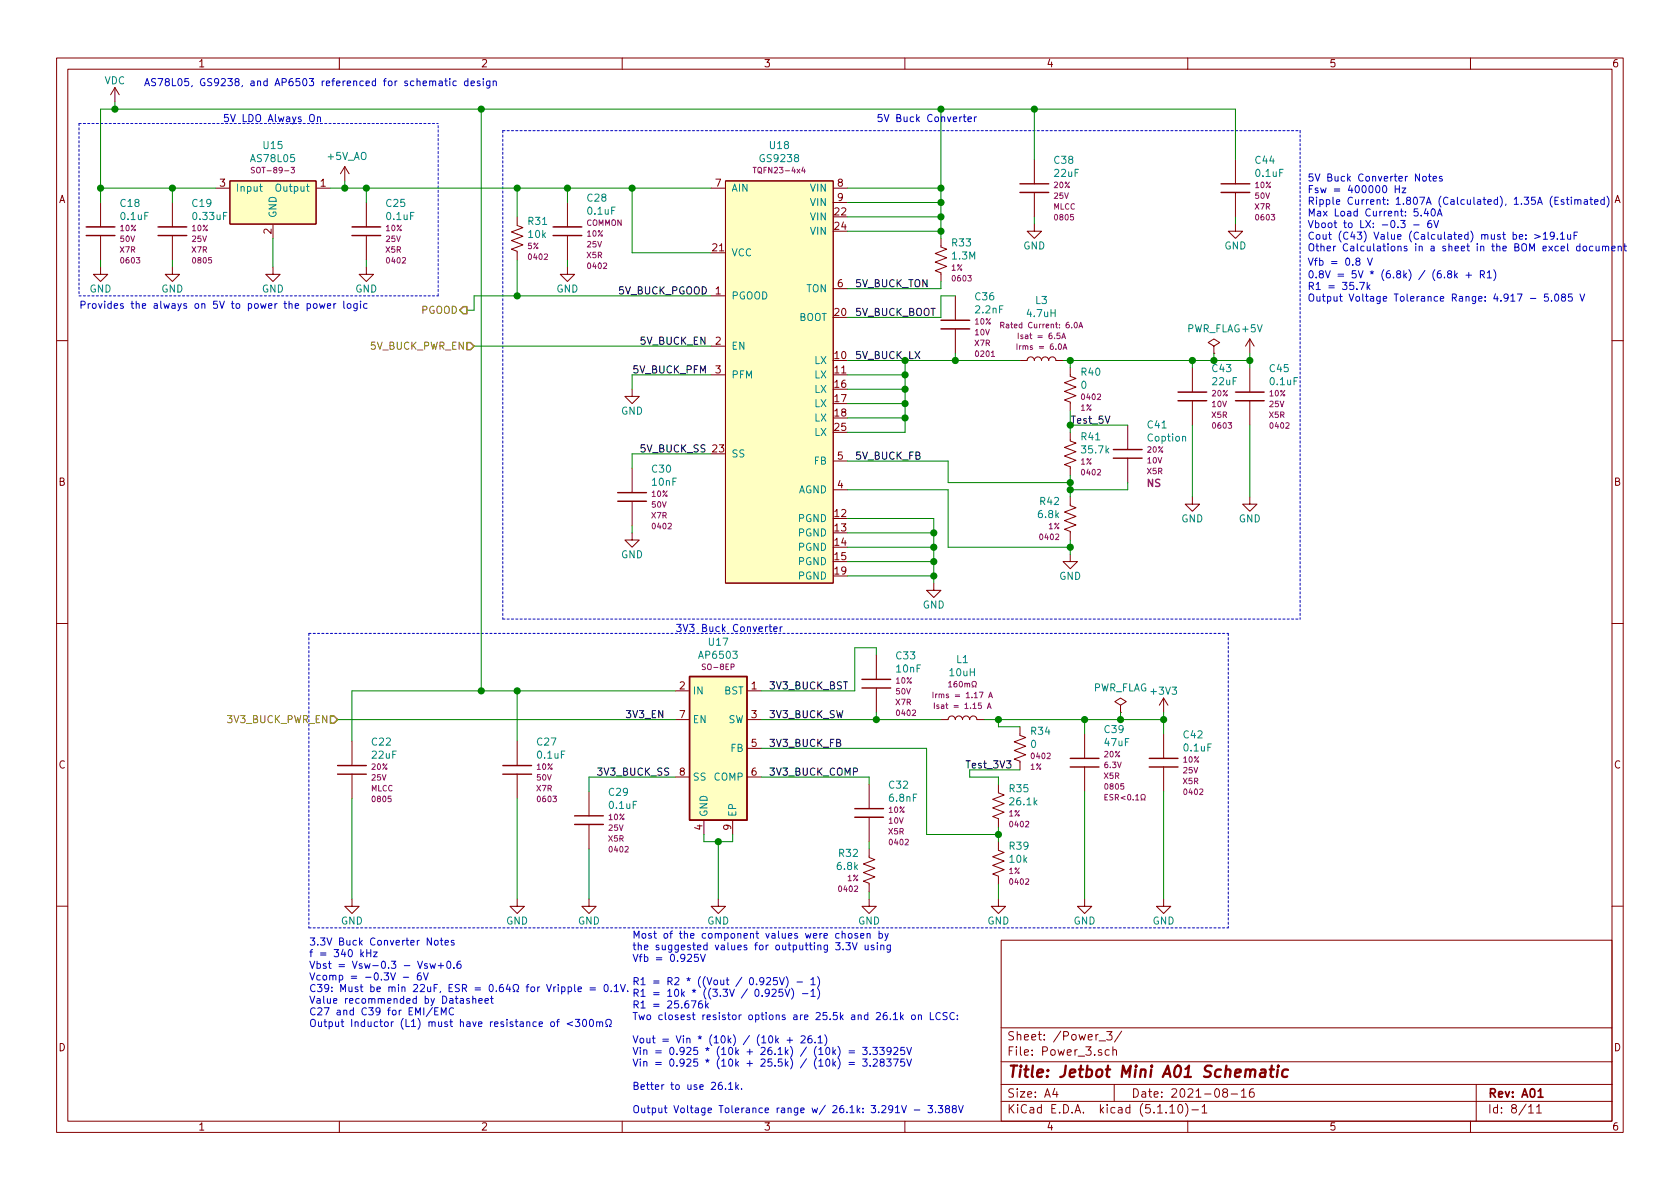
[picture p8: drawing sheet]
<svg xmlns="http://www.w3.org/2000/svg" width="297mm" height="210mm" viewBox="0 0 297 210" stroke-linecap="round" stroke-linejoin="round" font-family="sans-serif">
<g fill="none" stroke="#840000" stroke-width=".18">
<path d="M10 10.3h277v189.9h-277zM12 12.2h273v186.1h-273zM20.3 15.5l-.7 1.3M20.3 15.5v2.5M20.3 15.5l.8 1.3M60 10.3v1.9M110 10.3v1.9M160 10.3v1.9M210 10.3v1.9M260 10.3v1.9M17.8 35.8v4.3M30.5 35.8v4.3"/>
<path d="M38.1 33.3h2.5M40.6 32h15.3v7.6h-15.3zM48.3 39.6v2.6M55.9 33.3h2.5M61 29.5l-.8 1.2M61 29.5v2.5M61 29.5l.7 1.2M64.8 35.8v4.3M91.4 38.3v1.6l1.1 .4-2.1 .7 2.1 .8-2.1 .7 2.1 .8-2.1 .8 1 .3v1.6M100.3 35.8v4.3M125.7 33.3h2.6M128.3 32h19v71.1h-19z"/>
<path d="M147.3 33.3h2.6M147.3 35.8h2.6M182.9 39.6v1.3h1.2l-1.2 1.3-1.3-1.3h1.3M182.9 28.2v4.3M182.9 34v4.3M218.4 39.6v1.3h1.3l-1.3 1.3-1.2-1.3h1.2M218.4 28.2v4.3M218.4 34v4.3M17.8 47.2v1.3h1.2l-1.2 1.3-1.3-1.3h1.3M17.8 41.7v4.3M30.5 47.2v1.3h1.2l-1.2 1.3-1.3-1.3h1.3M30.5 41.7v4.3"/>
<path d="M48.3 47.2v1.3h1.2l-1.2 1.3-1.3-1.3h1.3M64.8 47.2v1.3h1.2l-1.2 1.3-1.3-1.3h1.3M64.8 41.7v4.3M100.3 47.2v1.3h1.3l-1.3 1.3-1.2-1.3h1.2M100.3 41.7v4.3M125.7 52.3h2.6M147.3 51h2.6M166.4 42.2v1.5l1 .4-2 .7 2 .8-2 .7 2 .8-2 .8 1 .4v1.5M168.9 52.3v4.3M168.9 58.2v4.3M221 59.9l-.8 1.3M221 59.9v2.6"/>
<path d="M221 59.9l.7 1.3M10 60.2h2M111.8 68.8v1.3h1.2l-1.2 1.3-1.3-1.3h1.3M125.7 61.2h2.6M125.7 66.3h2.6M180.3 63.7h1.3a.63 .63 0 0 1 .6-.6 .63 .63 0 0 1 .7 .6 .63 .63 0 0 1 .6-.6 .63 .63 0 0 1 .6 .6 .63 .63 0 0 1 .7-.6 .63 .63 0 0 1 .6 .6 .63 .63 0 0 1 .7-.6 .63 .63 0 0 1 .6 .6h1.3M189.2 76.4v1.6l1 .4-2 .7 2 .8-2 .7 2 .8-2 .8 1 .3v1.6M189.2 65v1.5l1 .4-2 .8 2 .7-2 .8 2 .8-2 .7 1 .4v1.5M199.4 75.2v4.3M210.8 65v4.3M210.8 70.9v4.3M214.6 61.2l1-.6-1-.7-1 .7 1 .6v1.3"/>
<path d="M214.6 62.5h.1M221 65v4.3M221 70.9v4.3M285 60.2h2M111.8 94.2v1.3h1.2l-1.2 1.3-1.3-1.3h1.3M111.8 82.8v4.3M111.8 88.6v4.4M147.3 86.6h2.6M147.3 81.5h2.6M189.2 87.9v1.5l1 .4-2 .7 2 .8-2 .8 2 .7-2 .8 1 .4v1.5M189.2 98v1.3h1.3l-1.3 1.3-1.2-1.3h1.2M199.4 81v4.3"/>
<path d="M210.8 87.9v1.2h1.3l-1.3 1.3-1.3-1.3h1.3M221 87.9v1.2h1.2l-1.2 1.3-1.3-1.3h1.3M10 110.3h2M154.9 115.8v4.3M165.1 103.1v1.3h1.3l-1.3 1.3-1.3-1.3h1.3M285 110.3h2M62.2 131.1v4.3M62.2 136.9v4.3M91.4 131.1v4.3M91.4 136.9v4.3M104.1 139.9v4.4M119.4 127.2h2.5"/>
<path d="M119.4 122.2h2.5M119.4 137.4h2.5M132.1 127.2h2.5M132.1 122.2h2.5M132.1 132.3h2.5M132.1 137.4h2.5M153.7 138.7v4.3M154.9 121.7v4.3M166.4 127.2h1.2a.63 .63 0 0 1 .7-.6 .63 .63 0 0 1 .6 .6 .63 .63 0 0 1 .6-.6 .63 .63 0 0 1 .7 .6 .63 .63 0 0 1 .6-.6 .63 .63 0 0 1 .6 .6 .63 .63 0 0 1 .7-.6 .63 .63 0 0 1 .6 .6h1.3M176.5 138.7v1.5l1 .4-2 .7 2 .8-2 .8 2 .7-2 .8 1 .4v1.5M180.3 128.5v1.5l1.1 .4-2.1 .8 2.1 .7-2.1 .8 2.1 .8-2.1 .7 1 .4v1.5M191.8 129.8v4.3"/>
<path d="M191.8 135.6v4.3M198.1 124.7l1-.6-1-.7-1 .7 1 .6v1.3M198.1 126h.1M205.7 123.4v2.6M205.7 129.8v4.3M205.7 135.6v4.3M205.7 123.4l-.7 1.3M205.7 123.4l.8 1.3M62.2 159v1.3h1.3l-1.3 1.2-1.2-1.2h1.2M91.4 159v1.3h1.3l-1.3 1.2-1.2-1.2h1.2M104.1 159v1.3h1.3l-1.3 1.2-1.2-1.2h1.2M104.1 145.8v4.3"/>
<path d="M124.5 145v2.6M127 159v1.3h1.3l-1.3 1.2-1.3-1.2h1.3M129.5 145v2.6M153.7 159v1.3h1.2l-1.2 1.2-1.3-1.2h1.3M153.7 150.1v1.5l1 .4-2 .8 2 .7-2 .8 2 .8-2 .7 1 .4v1.5M153.7 144.5v4.3M176.5 148.8v1.6l1 .3-2 .8 2 .8-2 .7 2 .8-2 .8 1 .3v1.6M176.5 159v1.3h1.3l-1.3 1.2-1.2-1.2h1.2M191.8 159v1.3h1.2l-1.2 1.2-1.3-1.2h1.3M205.7 159v1.3h1.3l-1.3 1.2-1.2-1.2h1.2M10 160.2h2M177 166.3h108v32h-108z"/>
<path d="M285 160.2h2M60 198.3v1.9M110 198.3v1.9M160 198.3v1.9M177 194.8h108M177 191.8h108M177 187.8h108M177 181.8h108M186.5 192.5l-.4 1h1M186.8 193v1M194.3 184.1h1.2M195.7 182.4h.9l-.5 .6 .4 .1v.7l-.2 .1-.6-.1"/>
<path d="M196.1 185.7l-.4-.1-.3 .3 .1 .6 .2 .1 .4-.1M196.8 185.7a.37 .37 0 0 1 .6 .1v.8M196.8 185.1v1.5M197 191.8v3M198.3 182.3l-1.2 2M206.8 195.8l.5-.5v1.5M206.8 196.8h.9M208.5 195.4l.1-.1a.8 .8 0 0 1 .5 .8 .8 .8 0 0 1-.5 .7 1 1 0 0 1-.1-1.4zM209.6 195.1a1.71 1.71 0 0 1 0 2.3M210 198.3v1.9M210.7 196.3h1.2M212.5 195.8l.5-.5v1.5"/>
<path d="M212.5 196.8h.9M216.5 193.2l-.3-.3 .1-.2a.48 .48 0 0 1 .6-.1l.1 .2-.1 .3-.6 .1a.48 .48 0 0 0 0 .7l.2 .1 .5-.1v-.4l-.2-.3M217.7 193.5h1.1M219.5 193l.4-.5v1.5M219.5 194h.8M221.6 192.5a.59 .59 0 0 0-.7 .7l.1 .7 .2 .1 .5-.1 .1-.5-.2-.2-.4-.1-.3 .3M260 198.3v1.9M261 191.8v6.5M270.3 195.8l.4-.5v1.5M270.3 196.8h.8M271.7 195.8l.4-.5v1.5M271.7 196.8h.8"/>
</g>
<path d="M272 193l.4-.5v1.5M272 194h.8" fill="none" stroke="#840000" stroke-width=".3"/>
<path d="M221.1 189.4a.47 .47 0 0 1 .4-.3 .47 .47 0 0 1 .5 .3l-.2 1M223 189.2h.7l-.1 1.2M223.8 189.6l-.7 .1a.4 .4 0 0 0-.4 .3 .4 .4 0 0 0 .3 .4l.7-.1M224.5 189.1h.7M224.9 188.4l-.3 1.8 .1 .1 .4 .1M225.9 189.1l-.1 1.3M226 188.4v.2M227.7 189.2a.68 .68 0 0 0-1 .3v.8l.3 .1 .6-.1" fill="none" stroke="#840000" stroke-width=".41"/>
<g fill="none" stroke="#840000" stroke-width=".25">
<path d="M180.3 34h5.1M180.3 32.5h5.1M215.9 34h5.1M215.9 32.5h5.1M15.2 41.7h5.1M15.2 40.1h5.1M27.9 41.7h5.1M27.9 40.1h5.1M62.2 41.7h5.1M62.2 40.1h5.1M97.8 41.7h5.1M97.8 40.1h5.1"/>
<path d="M166.4 58.2h5M166.4 56.6h5M196.8 79.5h5.1M208.3 70.9h5.1M208.3 69.3h5.1M218.4 70.9h5.1M218.4 69.3h5.1M109.2 88.6h5.1M109.2 87.1h5.1M196.8 81h5.1M121.9 119.6h10.2v25.4h-10.2zM59.7 136.9h5.1"/>
<path d="M59.7 135.4h5.1M88.9 136.9h5.1M88.9 135.4h5.1M152.4 121.7h5.1M152.4 120.1h5.1M189.2 135.6h5.1M189.2 134.1h5.1M203.2 135.6h5.1M203.2 134.1h5.1M101.6 145.8h5.1M101.6 144.3h5.1M151.1 144.5h5.1"/>
<path d="M151.1 143h5.1"/>
</g>
<path d="M45.9 33h.5M46.1 32.6v1l.3 .2M209.1 77.3l.2-.1h.3v.8" fill="none" stroke="#008484" stroke-width=".18"/>
<g fill="none" stroke="#840084" stroke-width=".18">
<path d="M45 29.6l-.5 .1a.41 .41 0 0 0 .5 .5l-.1 .3h-.5M51.5 29.6h.6l-.4 .4 .4 .1-.1 .4-.1 .1-.4-.1M133.1 29.6h.6M142 29.5l-.2 .7h.6M142.2 29.9v.7M176.9 57.5h.5l.1-.4-.6-.1v1M177.2 57.5l.3 .5M180 58.9v1M187.7 59.9l.4-1 .3 1M187.8 59.6h.5M190 57.1l.1-.1a.53 .53 0 0 1 .4 .5 .53 .53 0 0 1-.4 .5l-.2-.4zM190.8 58l.3-1 .3 1"/>
<path d="M190.9 57.7h.4M179.8 60.8v1M188 61.8l.3-1 .3 1M188.1 61.5h.4M164.9 122.4v1M165.2 124.3v1M165.4 122.7v.7M165.7 122.7l-.3 .2M166 124.7l-.2-.1-.2 .2 .4 .2v.2h-.4M167.7 120.8l.3-.3v1M167.7 121.5h.6M171.9 121.5h.2l-.2-.7 .3-.3 .4 .1v.4l-.2 .5h.2"/>
<path d="M174.6 125.3l.3-1 .3 1M174.7 125h.4M174.8 123.4l.3-1 .4 1M174.9 123.1h.5M195.4 141h.3M195.8 140.5h-.4v1h.4M201.7 141.5h.3l-.3-.7 .3-.3 .4 .1 .1 .4-.3 .5h.3"/>
</g>
<g fill="#ffffc2" stroke="#ffffc2" stroke-width=".18">
<path d="M40.6 32h15.3v7.6h-15.3z"/>
<path d="M128.3 32h19v71.1h-19z"/>
<path d="M121.9 119.6h10.2v25.4h-10.2z"/>
</g>
<path d="M14 21.8h63.5M14 21.8v30.5M88.9 23.1h141M88.9 23.1v86.4M229.9 23.1v86.4M14 52.3h63.5M77.5 52.3v-30.5M54.6 112v52.1M54.6 112h162.6M88.9 109.5h141M217.2 112v52.1M54.6 164.1h162.6" fill="none" stroke="#0000c2" stroke-width=".18" stroke-dasharray=".4 .4"/>
<g fill="none" stroke="#008400" stroke-width=".18">
<path d="M20.3 18v1.3M85.1 19.3v102.9M166.4 19.3v22.9M182.9 19.3v8.9M17.8 33.3h20.3M30.5 33.3v2.5M58.4 33.3h67.3M61 32v1.3M64.8 33.3v2.5M91.4 33.3v5M100.3 33.3v2.5M111.8 33.3v11.4h13.9"/>
<path d="M149.9 33.3h16.5M149.9 35.8h16.5M149.9 38.3h16.5M182.9 38.3v1.3M218.4 28.2v-8.9h-200.6v16.5M218.4 38.3v1.3M17.8 46v1.2M30.5 46v1.2M48.3 42.2v5M64.8 46v1.2M91.4 46v6.3M100.3 46v1.2"/>
<path d="M125.7 52.3h-41.9v2.6h-1.3M149.9 40.9h16.5M166.4 49.8v1.2h-16.5M168.9 52.3h-2.5v3.8h-16.5M83.8 61.2h41.9M125.7 66.3h-13.9v2.5M149.9 63.7h30.4M149.9 66.3h10.1M149.9 73.9h10.1M149.9 71.4h10.1M149.9 68.8h10.1M160 63.7v12.7h-10.1"/>
<path d="M168.9 62.5v1.2M188 63.7h33M189.2 63.7v1.3M189.2 72.6v3.8M189.2 75.2h10.2M210.8 63.7v1.3M210.8 75.2v12.7M214.6 62.5v1.2M221 62.5v2.5M221 75.2v12.7M111.8 93v1.2M125.7 80.3h-13.9v2.5"/>
<path d="M149.9 96.8h15.2M149.9 86.6h17.7v10.2h21.6M149.9 99.3h15.2M149.9 94.2h15.2M149.9 91.7h15.2v11.4M149.9 81.5h17.7v3.8h21.6M189.2 84.1v3.8M189.2 95.5v2.5M199.4 85.3v1.3h-10.2M149.9 101.8h15.2M154.9 115.8v-1.3h-3.8v7.7h-16.5M59.7 127.2h59.7"/>
<path d="M91.4 122.2v8.9M119.4 122.2h-57.2v8.9M119.4 137.4h-15.3v2.5M134.6 132.3h29.2v15.3h12.7M134.6 137.4h19.1v1.3M134.6 127.2h31.8M154.9 126v1.2M174 127.2h31.7M176.5 127.2v1.3h3.8M180.3 136.1h-8.9v1.3h5.1v1.3M191.8 127.2v2.6M191.8 139.9v19.1"/>
<path d="M198.1 126v1.2M205.7 126v3.8M205.7 139.9v19.1M62.2 141.2v17.8M91.4 141.2v17.8M104.1 150.1v8.9M124.5 147.6v1.2h5v-1.2M127 148.8v10.2M153.7 148.8v1.3M153.7 157.7v1.3M176.5 146.3v2.5M176.5 156.5v2.5"/>
</g>
<path d="M81.9 54.2h.6v1.3h-.6l-.6-.6zM82.5 60.6h.7l.6 .6-.6 .6h-.7zM58.4 126.6h.7l.6 .6-.6 .7h-.7z" fill="none" stroke="#848400" stroke-width=".25"/>
<g fill="none" stroke="#0000c2" stroke-width=".18">
<path d="M76.5 14.5l.2-.2 .3 .1v.8M77.6 14.4h.5l.1 .8M78.2 14.6l-.4 .1-.2 .2v.2h.6M78.6 14.3h.5M78.8 13.9v1.1l.3 .2M79.5 13.9v.1M79.5 14.3v.9M80.7 14.4l-.4-.1-.2 .2 .1 .6h.5M82.7 14.4l-.3-.1-.3 .2 .1 .6h.5M82.7 13.9v1.3M83.3 14.7l.6-.1-.1-.2-.3-.1-.2 .2v.6h.5M84.9 14.4l-.3-.1-.2 .2v.2l.5 .1v.3h-.5"/>
<path d="M85.4 13.9v.1M85.4 14.3v.9M86.6 14.3v1l-.2 .3-.3-.1M86.6 14.4l-.4-.1-.2 .2 .1 .6h.5M87.2 14.4l.2-.1 .3 .1 .1 .8M87.2 14.3v.9M54.8 20.4a.45 .45 0 0 1 .7 0 .88 .88 0 0 1-.2 1.1h-.4a1.07 1.07 0 0 1-.1-1.1zM56.1 20.8l.2-.1h.3l.1 .8M56.1 20.7v.8M170.3 20.7h.5M170.5 20.2v1.1l.3 .2M171.1 21.1l.7-.1-.1-.3h-.4l-.2 .1 .1 .7h.5"/>
<path d="M172.3 20.7v.8M172.7 20.7l-.4 .2M246.7 32.8v1.3M246.7 33.4h.7M247.4 32.8v1.3M247.9 33.2h.7l-.7 .9h.7M250 39.8h.9M251.6 31.2h.3l.3 .2-.1 .6h-.3l-.2-.1zM252.1 36.9l-.3 .9h.8M252.4 37.4v.8M252.6 31.2h.4M252.7 30.8v1l.3 .2"/>
<path d="M253 39h-.2a.79 .79 0 0 0-.1 1.3l.3-.1 .2-.5-.3-.2h-.2l-.3 .2M253.2 37.1l.1-.2a.67 .67 0 0 1 .5 .7 .67 .67 0 0 1-.5 .6l-.2-.2-.1-.3zM253.4 31.6l.6-.1-.1-.3h-.3l-.2 .2 .1 .6h.4M253.5 39l.4 1.3 .5-1.3M254.1 38.2l.5-1.3 .4 1.3M254.3 37.8h.5M255 31.2h-.3l-.2 .2 .1 .1 .4 .2v.3h-.5M274.9 35.5h.5M275.5 34.9h-.6v1.2h.6M276.5 35.4l-.3-.1-.2 .2 .1 .2 .4 .1v.3h-.5M276.9 35.3h.5M277.1 34.9v1.1l.3 .1"/>
<path d="M277.8 34.9v.1M277.8 35.3v.8M278.4 35.4l.2-.1 .3 .1 .1 .7M278.4 35.3v.8M279 35.5l.2-.2 .3 .1v.7M280.1 35.4h.5l.1 .7M280.7 35.6l-.5 .1-.1 .1 .1 .3h.5M281.1 35.3h.5M281.3 34.9v1.1l.3 .1M281.9 35.7l.6-.1v-.2l-.4-.1-.2 .2 .1 .6h.5M283.6 35.4l-.3-.1-.3 .2 .2 .6h.4M283.6 34.9v1.2"/>
<path d="M284.1 34.7a1.47 1.47 0 0 1 0 1.9M55.4 53.8l.3-.1 .3 .1 .1 .5-.2 .2h-.2l-.3-.1zM56.5 53.7l.2 .8 .3-.6 .2 .6 .3-.8M57.9 54.1l.6-.1-.1-.3h-.3l-.2 .2v.6h.5M59 53.7v.8M59.4 53.7l-.4 .2M60.8 53.3v1.1l.2 .1M61.5 53.7h.3l.2 .1 .1 .5-.2 .2h-.3l-.2-.1v-.5zM63.1 53.7v1l-.2 .3-.3-.1M63.1 53.7h-.3l-.3 .2 .2 .6h.4M63.8 53.3v.1M63.8 53.7v.8"/>
<path d="M64.9 53.7h-.4l-.2 .2 .1 .6h.5M240.4 49.9h.8l-.5 1.3M241.7 49.9v1.3M241.8 45.6l.4 1.3 .4-1.3M241.9 50.7l.3 .5M242.2 50.4l-.5 .4M256.2 48.4l-.3-.2 .2-.3h.3l.2 .1v.3l-.5 .2-.2 .2v.2l.3 .2h.3l.2-.2-.1-.4-.2-.1M257.2 47.9v1.2M257.3 48.7l.4 .4M257.7 48.3l-.5 .5M259.2 48.7h1M259.7 48.2v.9"/>
<path d="M261.7 48.5h.7v-.5l-.2-.1h-.5v1.2M262.1 48.5l.4 .6M263 48.2l.3-.3v1.2M263 49.1h.7M264.1 47.7a1.47 1.47 0 0 1 0 1.9M269.8 42.2v.1M269.8 41.5v.2M270.6 52.8h1M271.3 41.5l1 .3-1 .4M272.9 41.4l.3-.4v1.3M272.9 42.3h.7M273.7 52h-.6l-.1 .6 .5-.1 .3 .2v.3l-.3 .3-.5-.2"/>
<path d="M274.3 53.1v.2M274.8 41.6l-.2 .2h-.4l-.1-.2v-.4l.2-.2h.3l.2 .3a.97 .97 0 0 1-.2 1h-.4M275 52.1l.2-.1a.67 .67 0 0 1 .4 .6 .67 .67 0 0 1-.4 .7l-.2-.2-.1-.3zM275.4 42.2v.1M275.9 41.4l.4-.4v1.3M275.9 42.3h.7M276.3 52.5l-.2-.3 .2-.2h.3l.2 .2-.1 .2-.5 .2-.1 .2v.2l.2 .3 .4-.1 .1-.2v-.2l-.2-.3M277.2 41.5v.8h.3l.2-.1M277.2 43.1v1.1l.1 .2M277.7 41.5v.8M278 52h-.7v.6l.2-.1h.4l.1 .6-.2 .2-.5-.2M278.3 41.7h.4"/>
<path d="M278.9 41h-.6v1.3M279.3 43.6l-.3-.1-.3 .3 .2 .5h.4M279.3 52l.5 1.3 .4-1.3M279.3 43.1v1.3M280 43.6l.3-.1 .2 .2-.1 .6-.3 .1-.2-.3zM281.6 43.6l-.3-.1-.3 .3 .2 .5h.4M282.2 43.5v.8l.3 .1 .2-.2M282.7 43.5v.9M283.3 43.7l.2-.2 .3 .1 .1 .8M283.3 43.5v.9M283.9 43.7l.1-.2 .4 .1v.8M285 43.9l.6-.1-.1-.2-.4-.1-.1 .2v.6h.5"/>
<path d="M286.1 43.7l.2-.2 .3 .1 .1 .8M286.1 43.5v.9M287.1 43.5h.5M287.3 43.1v1.1l.3 .2M136 110.8h.4M136.1 110.4v1.1l.3 .2M136.8 111.2l.6-.1-.1-.2-.3-.1-.2 .2 .1 .6h.4M137.9 110.8v.9M138.3 110.8l-.4 .3M63.9 168.7l.4 .5M64.3 168.3l-.5 .5M64.8 167.9v1.3"/>
<path d="M64.8 168.5h.8M65.6 167.9v1.3M66 168.3h.7l-.7 .9h.7M71.3 172.8h1M74.4 172l-.4 .1a.87 .87 0 0 0 0 1.2l.4-.1v-.6l-.4-.1-.2 .3M74.9 172l.4 1.3 .4-1.3M75.5 170.5l-.3-.1-.1 .2v.2l.4 .1v.3h-.4M76 170.4l.3 .8 .2-.6 .3 .6 .2-.8M76.5 178.1l-1.1 1.7M76.9 178.8h.4M76.9 166.3h.3l.3 .2v.4l-.3 .2h-.3l-.1-.2zM77.5 178.2h-.6v1.3h.6"/>
<path d="M77.5 170.8h.9M77.8 166.3h.5M78 170.3v.9M78 165.9v1l.3 .2M78 179.5v-1.3l.4 .9 .5-.9v1.3M78.7 166.7l.6-.1-.1-.3h-.3l-.2 .2v.6h.5M79.1 170.1l.2-.1a.69 .69 0 0 1 .4 .6 .69 .69 0 0 1-.4 .6l-.2-.1-.1-.3zM80.2 178.3a.6 .6 0 0 0-.8 .5 .6 .6 0 0 0 .6 .7l.2-.2M80.3 166.3h-.3l-.2 .2v.1l.5 .2v.3h-.5M80.3 171.1v.1M81.4 170l-.4 .1-.2 .4v.6l.3 .1h.3l.1-.2-.1-.5h-.3l-.3 .2M83 176.6h-.3l-.2 .2v.1l.5 .2v.3h-.5"/>
<path d="M83.6 176.7l.2-.1h.3v.8M83.6 176.1v1.3M84.7 177l.6-.1-.1-.3h-.3l-.2 .2v.6h.5M85.8 177l.6-.1-.1-.3h-.4l-.1 .2v.6h.5M86.7 176.6h.5M86.9 176.1v1.1l.3 .2M98.3 174.5l-.4 .2M98.7 174.1v.1M98.7 174.5v.9M99.3 174.6l.4-.1 .2 .2-.1 .6h-.5M99.3 174.5v1.3M100.5 174.6l.3-.1 .3 .2-.2 .6h-.4"/>
<path d="M100.5 174.5v1.3M101.6 174.1v1.1l.2 .2M102.2 174.9l.6-.1-.1-.2-.3-.1-.2 .2 .1 .6h.4M104.3 174.7h1M104.3 175.1h1M106.9 174.2l.2-.1a.69 .69 0 0 1 .4 .6 .69 .69 0 0 1-.4 .7l-.2-.3-.1-.2zM108.1 175.2v.2M108.6 174.4l.4-.3v1.3M108.6 175.4h.7M109.7 174.1l.4 1.3 .5-1.3M111 175.2v.2M122.2 177h.9l-.6 1.3"/>
<path d="M123.4 168.8h-.6v.6l.2-.2 .4 .2v.5l-.1 .1-.5-.1M123.9 168.8l.4 1.2 .4-1.2M124.1 177l-.4 .1-.2 .4v.6l.2 .2 .4-.1 .1-.2-.1-.5h-.4l-.2 .2M124.8 177v1.3M124.9 177.8l.3 .5M125.2 177.4l-.4 .5M135.5 173l.5-.1 .2 .3v.2l-.7 .7h.7M136.5 175.1l.5-.2 .2 .4-.8 .9h.8M137.4 172.9h-.6l-.1 .6 .2-.2 .5 .2v.5l-.2 .1-.5-.1M137.8 172.9l.5 1.2 .4-1.2M138.4 174.9h-.6l-.1 .6 .2-.1 .5 .1v.6l-.2 .1-.5-.1M138.8 174.9l.4 1.3 .4-1.3"/>
<path d="M139 172.7a1.47 1.47 0 0 1 0 1.9M140 174.7a1.47 1.47 0 0 1 0 2M140.9 173.7h1M141.9 175.7h.9M143.4 173.2l.4-.3v1.2M143.4 175.3l.4-.4v1.3M143.4 174.1h.7M143.4 176.2h.7M144.6 172.7a1.47 1.47 0 0 1 0 1.9M144.6 174.7a1.47 1.47 0 0 1 0 2M148.9 165.2l.2-.1h.3v.8M148.9 164.6v1.3"/>
<path d="M149.1 167.8v.2M149.6 166.7h.7l-.4 .5 .4 .1v.5l-.2 .2-.5-.2M150 165.2l.2-.1 .4 .1v.5l-.1 .2h-.3l-.2-.1zM150.7 166.7l.4 1.3 .5-1.3M151.6 165.1h-.3l-.2 .1 .1 .2 .4 .2v.3h-.5M152.2 165.5l.6-.1-.1-.3h-.4l-.1 .1v.7h.5M153 167.1v.8l.3 .1 .2-.2M153.3 165.2l.2-.1h.3v.8M153.3 165.1v.8M153.5 167.1v.9M154.5 167.2l-.3-.1-.2 .2 .1 .2 .4 .1v.3h-.5M155.1 166.7v.1"/>
<path d="M155.1 167.1v.9M155.4 165.1h.4l.2 .2-.1 .6h-.5M155.4 164.6v1.3M155.7 167.3l.2-.2 .3 .1 .1 .8M155.7 167.1v.9M156.5 165.1l.3 .8M157 165.1l-.4 1.1-.1 .1M157.4 167.1v1l-.2 .3-.3-.1M157.4 167.2l-.4-.1-.2 .3 .1 .5h.5M159.2 179v1.3M159.4 179.8l.3 .5M159.7 179.5l-.5 .5"/>
<path d="M161.3 179.5h.3l.2 .2-.1 .6h-.3l-.2-.2zM162.4 179.6l.2-.1h.3v.8M162.4 179.5v.8M164.5 179v1.3h.6M166.2 179.2a.6 .6 0 0 0-.8 .4 .6 .6 0 0 0 .6 .7l.2-.1M167.5 179.1l-.5-.1-.3 .3 .2 .3 .5 .2v.4l-.2 .1h-.5M168.7 179.2a.6 .6 0 0 0-.8 .4 .6 .6 0 0 0 .6 .7l.2-.1M169.3 179.5v.1M97.5 180.7h.3l.2 .2-.1 .6h-.3l-.2-.2zM98.4 180.7h.5M98.9 180.3l-.3 .1v1.1M101.2 180.7l-.9 .3 .9 .4"/>
<path d="M101.7 180.3h.8l-.4 .4 .3 .2 .1 .4-.2 .2-.6-.1M103.2 180.3h.1a.69 .69 0 0 1 .4 .6 .69 .69 0 0 1-.4 .6 .83 .83 0 0 1-.1-1.2zM104.3 180.4l.2-.1a.67 .67 0 0 1 .4 .6 .67 .67 0 0 1-.4 .6l-.2-.1-.1-.4zM105.5 180.8l.2-.1h.3v.8M105.5 180.7v.8M106 180.9l.2-.2h.3l.1 .8M107.1 181.5h.3v-.2a.54 .54 0 0 1-.3-.7 .54 .54 0 0 1 .8-.3 .59 .59 0 0 1-.1 1v.2h.3M127.6 191.4l-.3 .1a.81 .81 0 0 0 0 1.2l.3-.1 .1-.5-.2-.2h-.2l-.3 .2M128.3 192.5v.2M128.8 191.7l.4-.3v1.3M128.8 192.7h.7M130.1 191.4v1.3"/>
<path d="M130.2 192.2l.4 .5M130.6 191.8l-.5 .5M131.1 192.5v.2M137.2 183.2v1.2M137.3 183.9l.3 .5M137.6 183.6l-.4 .5M139.2 183.9h.9M139.6 183.5v.9M141.6 183.3l.5-.1 .2 .1 .1 .2-.1 .2-.7 .7h.8M143.5 183.2h-.4a.87 .87 0 0 0 0 1.2h.4l.1-.5-.3-.3h-.2l-.3 .3M144.1 184.3v.1M144.7 183.5l.3-.3v1.2"/>
<path d="M144.7 184.4h.7M145.8 183a1.47 1.47 0 0 1 0 1.9M148.2 185a1.4 1.4 0 0 1 0 2M148.2 187.1a1.4 1.4 0 0 1 0 1.9M150.1 185.8h1M150.1 186.2h1M150.1 187.9h1M150.1 188.2h1M152.5 185.2h.8l-.4 .5 .3 .1 .1 .5-.2 .2-.6-.1M152.5 187.3h.8l-.4 .5 .3 .1 .1 .4-.2 .2-.6-.1M153.8 186.4v.1M153.8 188.4v.1"/>
<path d="M154.3 185.2h.8l-.4 .5 .4 .1-.1 .6-.5 .1-.2-.1M154.4 187.4l.5-.1 .2 .3v.2l-.8 .7h.8M155.5 185.2h.8l-.4 .5 .4 .1v.6l-.2 .1-.6-.1M155.9 187.8l-.3-.2 .1-.3h.4l.2 .1v.3l-.6 .2-.1 .2v.2l.3 .2h.3l.1-.2v-.4l-.2-.1M156.8 187.3h.8l-.5 .5 .4 .1 .1 .4-.3 .2-.5-.1M157.6 185.8l-.3 .2h-.3l-.2-.2 .1-.5 .1-.1 .5 .1a.84 .84 0 0 1-.3 1.2h-.3M158 187.3h.8l-.5 1.2M158 180.3h.7M158 185.3l.5-.1 .2 .4v.2l-.7 .7h.7M158.3 195.9l.4-.4v1.3M158.3 196.8h.8M159.4 195.5l.4 1.3 .5-1.3"/>
<path d="M159.9 185.2h-.6l-.1 .6 .5-.1 .3 .2v.4l-.3 .2-.5-.1M159.9 187.3h-.6l-.1 .6 .5-.1 .3 .2v.3l-.3 .2-.5-.1M160.3 185.2l.5 1.3 .4-1.3M160.3 187.3l.5 1.2 .4-1.2M161.6 196.3h1M164.1 195.5h.8l-.5 .5 .4 .1 .1 .4-.3 .3-.5-.2M165.4 196.6v.2M165.9 195.5h.8l-.5 .5 .4 .1v.5l-.2 .2-.5-.2M167.4 196.1l-.2-.2v-.3l.4-.1 .3 .3-.1 .1-.5 .2-.1 .2v.3l.2 .2 .4-.1 .1-.2v-.2l-.3-.2M168.6 196.1l-.2-.2v-.3l.2-.1 .4 .1v.3l-.5 .2-.1 .2v.2l.2 .3 .4-.1 .1-.2-.1-.3-.1-.1M169.3 180.2v.1M169.5 195.5l.4 1.3 .4-1.3"/>
</g>
<g fill="#008400" stroke="#008400" stroke-width=".25">
<circle cx="30.5" cy="33.3" r=".51"/>
<circle cx="165.1" cy="94.2" r=".51"/>
<circle cx="166.4" cy="35.8" r=".51"/>
<circle cx="189.2" cy="86.6" r=".51"/>
<circle cx="189.2" cy="85.3" r=".51"/>
<circle cx="189.2" cy="63.7" r=".51"/>
<circle cx="191.8" cy="127.2" r=".51"/>
<circle cx="91.4" cy="122.2" r=".51"/>
<circle cx="165.1" cy="96.8" r=".51"/>
<circle cx="182.9" cy="19.3" r=".51"/>
<circle cx="165.1" cy="99.3" r=".51"/>
<circle cx="64.8" cy="33.3" r=".51"/>
<circle cx="198.1" cy="127.2" r=".51"/>
<circle cx="176.5" cy="147.6" r=".51"/>
<circle cx="165.1" cy="101.8" r=".51"/>
<circle cx="127" cy="148.8" r=".51"/>
<circle cx="214.6" cy="63.7" r=".51"/>
<circle cx="154.9" cy="127.2" r=".51"/>
<circle cx="91.4" cy="33.3" r=".51"/>
<circle cx="160" cy="73.9" r=".51"/>
<circle cx="111.8" cy="33.3" r=".51"/>
<circle cx="205.7" cy="127.2" r=".51"/>
<circle cx="160" cy="71.4" r=".51"/>
<circle cx="85.1" cy="122.2" r=".51"/>
<circle cx="85.1" cy="19.3" r=".51"/>
<circle cx="160" cy="68.8" r=".51"/>
<circle cx="210.8" cy="63.7" r=".51"/>
<circle cx="17.8" cy="33.3" r=".51"/>
<circle cx="100.3" cy="33.3" r=".51"/>
<circle cx="160" cy="66.3" r=".51"/>
<circle cx="91.4" cy="52.3" r=".51"/>
<circle cx="166.4" cy="33.3" r=".51"/>
<circle cx="189.2" cy="96.8" r=".51"/>
<circle cx="221" cy="63.7" r=".51"/>
<circle cx="166.4" cy="40.9" r=".51"/>
<circle cx="166.4" cy="19.3" r=".51"/>
<circle cx="176.5" cy="127.2" r=".51"/>
<circle cx="166.4" cy="38.3" r=".51"/>
<circle cx="61" cy="33.3" r=".51"/>
<circle cx="20.3" cy="19.3" r=".51"/>
<circle cx="168.9" cy="63.7" r=".51"/>
</g>
<text font-size="2.8" fill="#840000" x="178" y="190.5">Title: Jetbot Mini A01 Schematic</text>
<g font-size="2.1" fill="#840000">
<text x="178" y="184">Sheet: /Power_3/</text>
<text x="178" y="186.7">File: Power_3.sch</text>
<text x="178" y="196.9">KiCad E.D.A. kicad (5.1.10)-1</text>
<text x="178" y="194.1">Size: A4</text>
<text x="200" y="194.1">Date: 2021-08-16</text>
<text x="263" y="194.1">Rev: A01</text>
<text x="263" y="196.9">Id: 8/11</text>
</g>
<g font-size="1.8" fill="#840000">
<text x="35" y="11.9">1</text>
<text x="85" y="11.9">2</text>
<text x="135" y="11.9">3</text>
<text x="185" y="11.9">4</text>
<text x="235" y="11.9">5</text>
<text x="285" y="11.9">6</text>
<text x="10.4" y="35.9">A</text>
<text x="38.9" y="33">3</text>
<text x="56.7" y="33">1</text>
<text x="126.5" y="33">7</text>
<text x="148.1" y="33">8</text>
<text x="148.1" y="35.6">9</text>
<text x="285.4" y="35.9">A</text>
<text x="48" y="41.4" transform="rotate(-90 48 41.4)">2</text>
<text x="147.6" y="38.1">22</text>
<text x="147.6" y="40.6">24</text>
<text x="126" y="44.4">21</text>
<text x="126.5" y="52.1">1</text>
<text x="148.1" y="50.8">6</text>
<text x="147.6" y="55.9">20</text>
<text x="126.5" y="61">2</text>
<text x="147.6" y="63.5">10</text>
<text x="126.5" y="66">3</text>
<text x="147.6" y="66">11</text>
<text x="147.6" y="68.6">16</text>
<text x="147.6" y="71.1">17</text>
<text x="147.6" y="73.7">18</text>
<text x="147.6" y="76.2">25</text>
<text x="126" y="80">23</text>
<text x="148.1" y="81.3">5</text>
<text x="10.4" y="85.9">B</text>
<text x="148.1" y="86.4">4</text>
<text x="285.4" y="85.9">B</text>
<text x="147.6" y="91.4">12</text>
<text x="147.6" y="94">13</text>
<text x="147.6" y="96.5">14</text>
<text x="147.6" y="99.1">15</text>
<text x="147.6" y="101.6">19</text>
<text x="120.2" y="121.9">2</text>
<text x="132.9" y="121.9">1</text>
<text x="120.2" y="127">7</text>
<text x="132.9" y="127">3</text>
<text x="10.4" y="135.9">C</text>
<text x="120.2" y="137.2">8</text>
<text x="132.9" y="132.1">5</text>
<text x="132.9" y="137.2">6</text>
<text x="285.4" y="135.9">C</text>
<text x="124.2" y="146.8" transform="rotate(-90 124.2 146.8)">4</text>
<text x="129.3" y="146.8" transform="rotate(-90 129.3 146.8)">9</text>
<text x="10.4" y="185.9">D</text>
<text x="285.4" y="185.9">D</text>
<text x="35" y="199.9">1</text>
<text x="85" y="199.9">2</text>
<text x="135" y="199.9">3</text>
<text x="185" y="199.9">4</text>
<text x="235" y="199.9">5</text>
<text x="285" y="199.9">6</text>
</g>
<g font-size="1.8" fill="#008484">
<text x="18.5" y="14.9">VDC</text>
<text x="44.5" y="28.7">AS78L05</text>
<text x="46.6" y="26.4">U15</text>
<text x="57.9" y="28.3">+5V_AO</text>
<text x="134.5" y="28.7">GS9238</text>
<text x="136.2" y="26.4">U18</text>
<text x="186.5" y="29">C38</text>
<text x="222" y="29">C44</text>
<text x="41.7" y="33.9">Input</text>
<text x="49.1" y="33.9">Output</text>
<text x="103.9" y="35.7">C28</text>
<text x="129.3" y="33.9">AIN</text>
<text x="143.4" y="33.9">VIN</text>
<text x="186.5" y="31.3">22uF</text>
<text x="222.1" y="31.3">0.1uF</text>
<text x="21.4" y="36.6">C18</text>
<text x="21.5" y="38.9">0.1uF</text>
<text x="34.1" y="36.6">C19</text>
<text x="34.3" y="38.9">0.33uF</text>
<text x="48.9" y="38.6" transform="rotate(-90 48.9 38.6)">GND</text>
<text x="68.4" y="36.6">C25</text>
<text x="68.5" y="38.9">0.1uF</text>
<text x="93.4" y="39.8">R31</text>
<text x="104" y="38">0.1uF</text>
<text x="143.4" y="39">VIN</text>
<text x="143.4" y="41.5">VIN</text>
<text x="143.4" y="36.4">VIN</text>
<text x="93.5" y="42.1">10k</text>
<text x="129.3" y="45.3">VCC</text>
<text x="168.4" y="43.6">R33</text>
<text x="168.5" y="45.9">1.3M</text>
<text x="180.9" y="44.1">GND</text>
<text x="216.5" y="44.1">GND</text>
<text x="15.8" y="51.7">GND</text>
<text x="28.5" y="51.7">GND</text>
<text x="46.3" y="51.7">GND</text>
<text x="62.8" y="51.7">GND</text>
<text x="98.4" y="51.7">GND</text>
<text x="129.3" y="53">PGOOD</text>
<text x="142.6" y="51.7">TON</text>
<text x="172.5" y="53.1">C36</text>
<text x="183.1" y="53.8">L3</text>
<text x="141.2" y="56.8">BOOT</text>
<text x="172.6" y="55.4">2.2nF</text>
<text x="181.7" y="56.1">4.7uH</text>
<text x="209.7" y="58.8">PWR_FLAG +5V</text>
<text x="129.3" y="61.8">EN</text>
<text x="144" y="64.4">LX</text>
<text x="214.4" y="65.8">C43</text>
<text x="224.6" y="65.8">C45</text>
<text x="129.3" y="66.9">PFM</text>
<text x="144" y="66.9">LX</text>
<text x="144" y="69.5">LX</text>
<text x="191.2" y="68.8">0</text>
<text x="191.2" y="66.4">R40</text>
<text x="214.5" y="68.1">22uF</text>
<text x="224.7" y="68.1">0.1uF</text>
<text x="109.8" y="73.3">GND</text>
<text x="144" y="72">LX</text>
<text x="144" y="74.5">LX</text>
<text x="144" y="77.1">LX</text>
<text x="191.2" y="77.9">R41</text>
<text x="203" y="75.8">C41</text>
<text x="115.3" y="83.6">C30</text>
<text x="129.3" y="80.9">SS</text>
<text x="143.9" y="82.2">FB</text>
<text x="191.4" y="80.2">35.7k</text>
<text x="203" y="78.1">Coption</text>
<text x="115.4" y="85.9">10nF</text>
<text x="141.1" y="87.2">AGND</text>
<text x="183.9" y="89.3">R42</text>
<text x="141.2" y="92.3">PGND</text>
<text x="141.2" y="94.9">PGND</text>
<text x="183.7" y="91.6">6.8k</text>
<text x="208.9" y="92.4">GND</text>
<text x="219" y="92.4">GND</text>
<text x="109.8" y="98.7">GND</text>
<text x="141.2" y="97.4">PGND</text>
<text x="141.2" y="99.9">PGND</text>
<text x="141.2" y="102.5">PGND</text>
<text x="163.1" y="107.6">GND</text>
<text x="187.3" y="102.5">GND</text>
<text x="123.8" y="116.5">AP6503</text>
<text x="125.4" y="114.2">U17</text>
<text x="158.5" y="116.6">C33</text>
<text x="158.6" y="118.9">10nF</text>
<text x="168" y="119.6">10uH</text>
<text x="169.2" y="117.3">L1</text>
<text x="122.4" y="122.8">IN</text>
<text x="128" y="122.8">BST</text>
<text x="193.2" y="122.3">PWR_FLAG</text>
<text x="203.7" y="122.9">+3V3</text>
<text x="65.8" y="131.8">C22</text>
<text x="95" y="131.8">C27</text>
<text x="122.4" y="127.9">EN</text>
<text x="128.7" y="127.9">SW</text>
<text x="182.3" y="129.9">R34</text>
<text x="195.4" y="129.6">C39</text>
<text x="195.4" y="131.9">47uF</text>
<text x="209.3" y="130.6">C42</text>
<text x="65.9" y="134.2">22uF</text>
<text x="95.1" y="134.2">0.1uF</text>
<text x="129.2" y="133">FB</text>
<text x="182.3" y="132.3">0</text>
<text x="209.4" y="132.9">0.1uF</text>
<text x="107.7" y="140.7">C29</text>
<text x="107.8" y="143">0.1uF</text>
<text x="122.4" y="138">SS</text>
<text x="126.3" y="138">COMP</text>
<text x="157.3" y="139.5">C32</text>
<text x="157.4" y="141.8">6.8nF</text>
<text x="178.5" y="140.1">R35</text>
<text x="178.7" y="142.4">26.1k</text>
<text x="125.1" y="144.5" transform="rotate(-90 125.1 144.5)">GND</text>
<text x="130.2" y="144.5" transform="rotate(-90 130.2 144.5)">EP</text>
<text x="148.1" y="153.8">6.8k</text>
<text x="148.4" y="151.5">R32</text>
<text x="178.5" y="150.3">R39</text>
<text x="178.6" y="152.6">10k</text>
<text x="60.3" y="163.5">GND</text>
<text x="89.5" y="163.5">GND</text>
<text x="102.2" y="163.5">GND</text>
<text x="125" y="163.5">GND</text>
<text x="151.7" y="163.5">GND</text>
<text x="174.6" y="163.5">GND</text>
<text x="189.8" y="163.5">GND</text>
<text x="203.8" y="163.5">GND</text>
</g>
<g font-size="1.8" fill="#0000c2">
<text x="25.4" y="15.2">AS78L05, GS9238, and AP6503 referenced for schematic design</text>
<text x="39.4" y="21.6">5V LDO Always On</text>
<text x="154.9" y="21.6">5V Buck Converter</text>
<text x="231.1" y="32.1">5V Buck Converter Notes</text>
<text x="231.1" y="34.2">Fsw = 400000 Hz</text>
<text x="231.1" y="36.2">Ripple Current: 1.807A (Calculated), 1.35A (Estimated)</text>
<text x="231.1" y="38.3">Max Load Current: 5.40A</text>
<text x="231.1" y="40.3">Vboot to LX: -0.3 - 6V</text>
<text x="231.1" y="42.4">Cout (C43) Value (Calculated) must be: &gt;19.1uF</text>
<text x="231.1" y="44.4">Other Calculations in a sheet in the BOM excel document</text>
<text x="231.1" y="47">Vfb = 0.8 V</text>
<text x="231.1" y="49.2">0.8V = 5V * (6.8k) / (6.8k + R1)</text>
<text x="231.1" y="51.3">R1 = 35.7k</text>
<text x="231.1" y="53.3">Output Voltage Tolerance Range: 4.917 - 5.085 V</text>
<text x="14" y="54.6">Provides the always on 5V to power the power logic</text>
<text x="119.4" y="111.8">3V3 Buck Converter</text>
<text x="54.6" y="167.2">3.3V Buck Converter Notes</text>
<text x="111.8" y="166">Most of the component values were chosen by</text>
<text x="54.6" y="169.3">f = 340 kHz</text>
<text x="54.6" y="171.3">Vbst = Vsw-0.3 - Vsw+0.6</text>
<text x="54.6" y="173.4">Vcomp = -0.3V - 6V</text>
<text x="111.8" y="168">the suggested values for outputting 3.3V using</text>
<text x="111.8" y="170.1">Vfb = 0.925V</text>
<text x="54.6" y="175.4">C39: Must be min 22uF, ESR = 0.64 for Vripple = 0.1V.</text>
<text x="54.6" y="177.5">Value recommended by Datasheet</text>
<text x="54.6" y="179.5">C27 and C39 for EMI/EMC</text>
<text x="111.8" y="174.2">R1 = R2 * ((Vout / 0.925V) - 1)</text>
<text x="111.8" y="176.3">R1 = 10k * ((3.3V / 0.925V) -1)</text>
<text x="111.8" y="178.3">R1 = 25.676k</text>
<text x="54.6" y="181.6">Output Inductor (L1) must have resistance of &lt;300m</text>
<text x="111.8" y="180.4">Two closest resistor options are 25.5k and 26.1k on LCSC:</text>
<text x="111.8" y="184.5">Vout = Vin * (10k) / (10k + 26.1)</text>
<text x="111.8" y="186.6">Vin = 0.925 * (10k + 26.1k) / (10k) = 3.33925V</text>
<text x="111.8" y="188.6">Vin = 0.925 * (10k + 25.5k) / (10k) = 3.28375V</text>
<text x="111.8" y="192.7">Better to use 26.1k.</text>
<text x="111.8" y="196.8">Output Voltage Tolerance range w/ 26.1k: 3.291V - 3.388V</text>
</g>
<g font-size="1.8">
<text x="109.2" y="52.1">5V_BUCK_PGOOD</text>
<text x="151.1" y="50.8">5V_BUCK_TON</text>
<text x="151.1" y="55.9">5V_BUCK_BOOT</text>
<text x="113" y="61">5V_BUCK_EN</text>
<text x="111.8" y="66">5V_BUCK_PFM</text>
<text x="113" y="80">5V_BUCK_SS</text>
<text x="151.1" y="81.3">5V_BUCK_FB</text>
<text x="135.9" y="121.9">3V3_BUCK_BST</text>
<text x="110.5" y="127">3V3_EN</text>
<text x="135.9" y="127">3V3_BUCK_SW</text>
<text x="105.4" y="137.2">3V3_BUCK_SS</text>
<text x="135.9" y="132.1">3V3_BUCK_FB</text>
<text x="135.9" y="137.2">3V3_BUCK_COMP</text>
<text x="171.3" y="135.9">Test_3V3</text>
</g>
<g font-size="1.8" fill="#848400">
<text x="74.4" y="55.5">PGOOD</text>
<text x="65.5" y="61.8">5V_BUCK_PWR_EN</text>
<text x="40.4" y="127.9">3V3_BUCK_PWR_EN</text>
</g>
<g font-size="1.8" fill="#008400">
<text x="151.1" y="63.5">5V_BUCK_LX</text>
<text x="189.2" y="74.9">Test_5V</text>
</g>
<text font-size="1.8" fill="#840084" x="202.8" y="86.1">NS</text>
<g font-size="1.4" fill="#840084">
<text x="45.2" y="30.6">SOT-89-3</text>
<text x="133.8" y="30.6">TQFN23-4x4</text>
<text x="186.4" y="33.2">20%</text>
<text x="186.4" y="35.1">25V</text>
<text x="221.9" y="33.2">10%</text>
<text x="222" y="35.1">50V</text>
<text x="21.3" y="40.9">10%</text>
<text x="34" y="40.9">10%</text>
<text x="68.3" y="40.9">10%</text>
<text x="103.7" y="39.9">COMMON</text>
<text x="103.8" y="41.8">10%</text>
<text x="186.2" y="37.1">MLCC</text>
<text x="186.6" y="39">0805</text>
<text x="221.9" y="37.1">X7R</text>
<text x="222.2" y="39">0603</text>
<text x="21.2" y="44.7">X7R</text>
<text x="21.3" y="42.8">50V</text>
<text x="21.5" y="46.6">0603</text>
<text x="33.9" y="44.7">X7R</text>
<text x="34" y="42.8">25V</text>
<text x="34.2" y="46.6">0805</text>
<text x="68.2" y="44.7">X5R</text>
<text x="68.3" y="42.8">25V</text>
<text x="68.5" y="46.6">0402</text>
<text x="93.3" y="44">5%</text>
<text x="93.6" y="45.9">0402</text>
<text x="103.8" y="45.6">X5R</text>
<text x="103.9" y="43.7">25V</text>
<text x="104.1" y="47.5">0402</text>
<text x="168.2" y="47.8">1%</text>
<text x="168.5" y="49.8">0603</text>
<text x="172.4" y="57.4">10%</text>
<text x="172.4" y="59.3">10V</text>
<text x="177.6" y="58">Rated Current: 6.0A</text>
<text x="180.7" y="59.9">Isat = 6.5A</text>
<text x="172.4" y="61.2">X7R</text>
<text x="172.6" y="63.1">0201</text>
<text x="180.5" y="61.8">Irms = 6.0A</text>
<text x="191.4" y="70.7">0402</text>
<text x="214.3" y="70.1">20%</text>
<text x="214.4" y="72">10V</text>
<text x="224.5" y="70.1">10%</text>
<text x="224.5" y="72">25V</text>
<text x="191.1" y="72.6">1%</text>
<text x="214.3" y="73.9">X5R</text>
<text x="214.6" y="75.8">0603</text>
<text x="224.4" y="73.9">X5R</text>
<text x="224.7" y="75.8">0402</text>
<text x="191.1" y="82.1">1%</text>
<text x="202.8" y="83.8">X5R</text>
<text x="202.9" y="80">20%</text>
<text x="202.9" y="81.9">10V</text>
<text x="115.3" y="87.9">10%</text>
<text x="115.3" y="89.8">50V</text>
<text x="191.4" y="84">0402</text>
<text x="115.2" y="91.7">X7R</text>
<text x="115.5" y="93.6">0402</text>
<text x="184" y="95.5">0402</text>
<text x="185.4" y="93.6">1%</text>
<text x="124.5" y="118.5">SO-8EP</text>
<text x="158.4" y="124.7">X7R</text>
<text x="158.4" y="120.9">10%</text>
<text x="158.5" y="122.8">50V</text>
<text x="165.9" y="123.4">Irms = 1.17 A</text>
<text x="166.1" y="125.3">Isat = 1.15 A</text>
<text x="168.4" y="121.5">160m</text>
<text x="158.7" y="126.6">0402</text>
<text x="65.7" y="136.1">20%</text>
<text x="94.9" y="136.1">10%</text>
<text x="182.2" y="136.1">1%</text>
<text x="182.5" y="134.2">0402</text>
<text x="195.2" y="137.7">X5R</text>
<text x="195.3" y="133.9">20%</text>
<text x="195.3" y="135.8">6.3V</text>
<text x="209.2" y="134.8">10%</text>
<text x="209.3" y="136.7">25V</text>
<text x="65.6" y="139.9">MLCC</text>
<text x="65.8" y="138">25V</text>
<text x="66" y="141.8">0805</text>
<text x="94.9" y="139.9">X7R</text>
<text x="95" y="138">50V</text>
<text x="95.2" y="141.8">0603</text>
<text x="157.2" y="143.7">10%</text>
<text x="195.5" y="139.6">0805</text>
<text x="196.1" y="141.5">ESR&lt;0.1</text>
<text x="209.2" y="138.7">X5R</text>
<text x="209.5" y="140.6">0402</text>
<text x="107.6" y="148.8">X5R</text>
<text x="107.6" y="145">10%</text>
<text x="107.7" y="146.9">25V</text>
<text x="157.1" y="147.5">X5R</text>
<text x="157.2" y="145.6">10V</text>
<text x="157.4" y="149.4">0402</text>
<text x="178.4" y="144.4">1%</text>
<text x="178.7" y="146.3">0402</text>
<text x="107.9" y="150.7">0402</text>
<text x="149.8" y="155.8">1%</text>
<text x="178.4" y="154.5">1%</text>
<text x="148.4" y="157.7">0402</text>
<text x="178.7" y="156.4">0402</text>
</g>
</svg>
